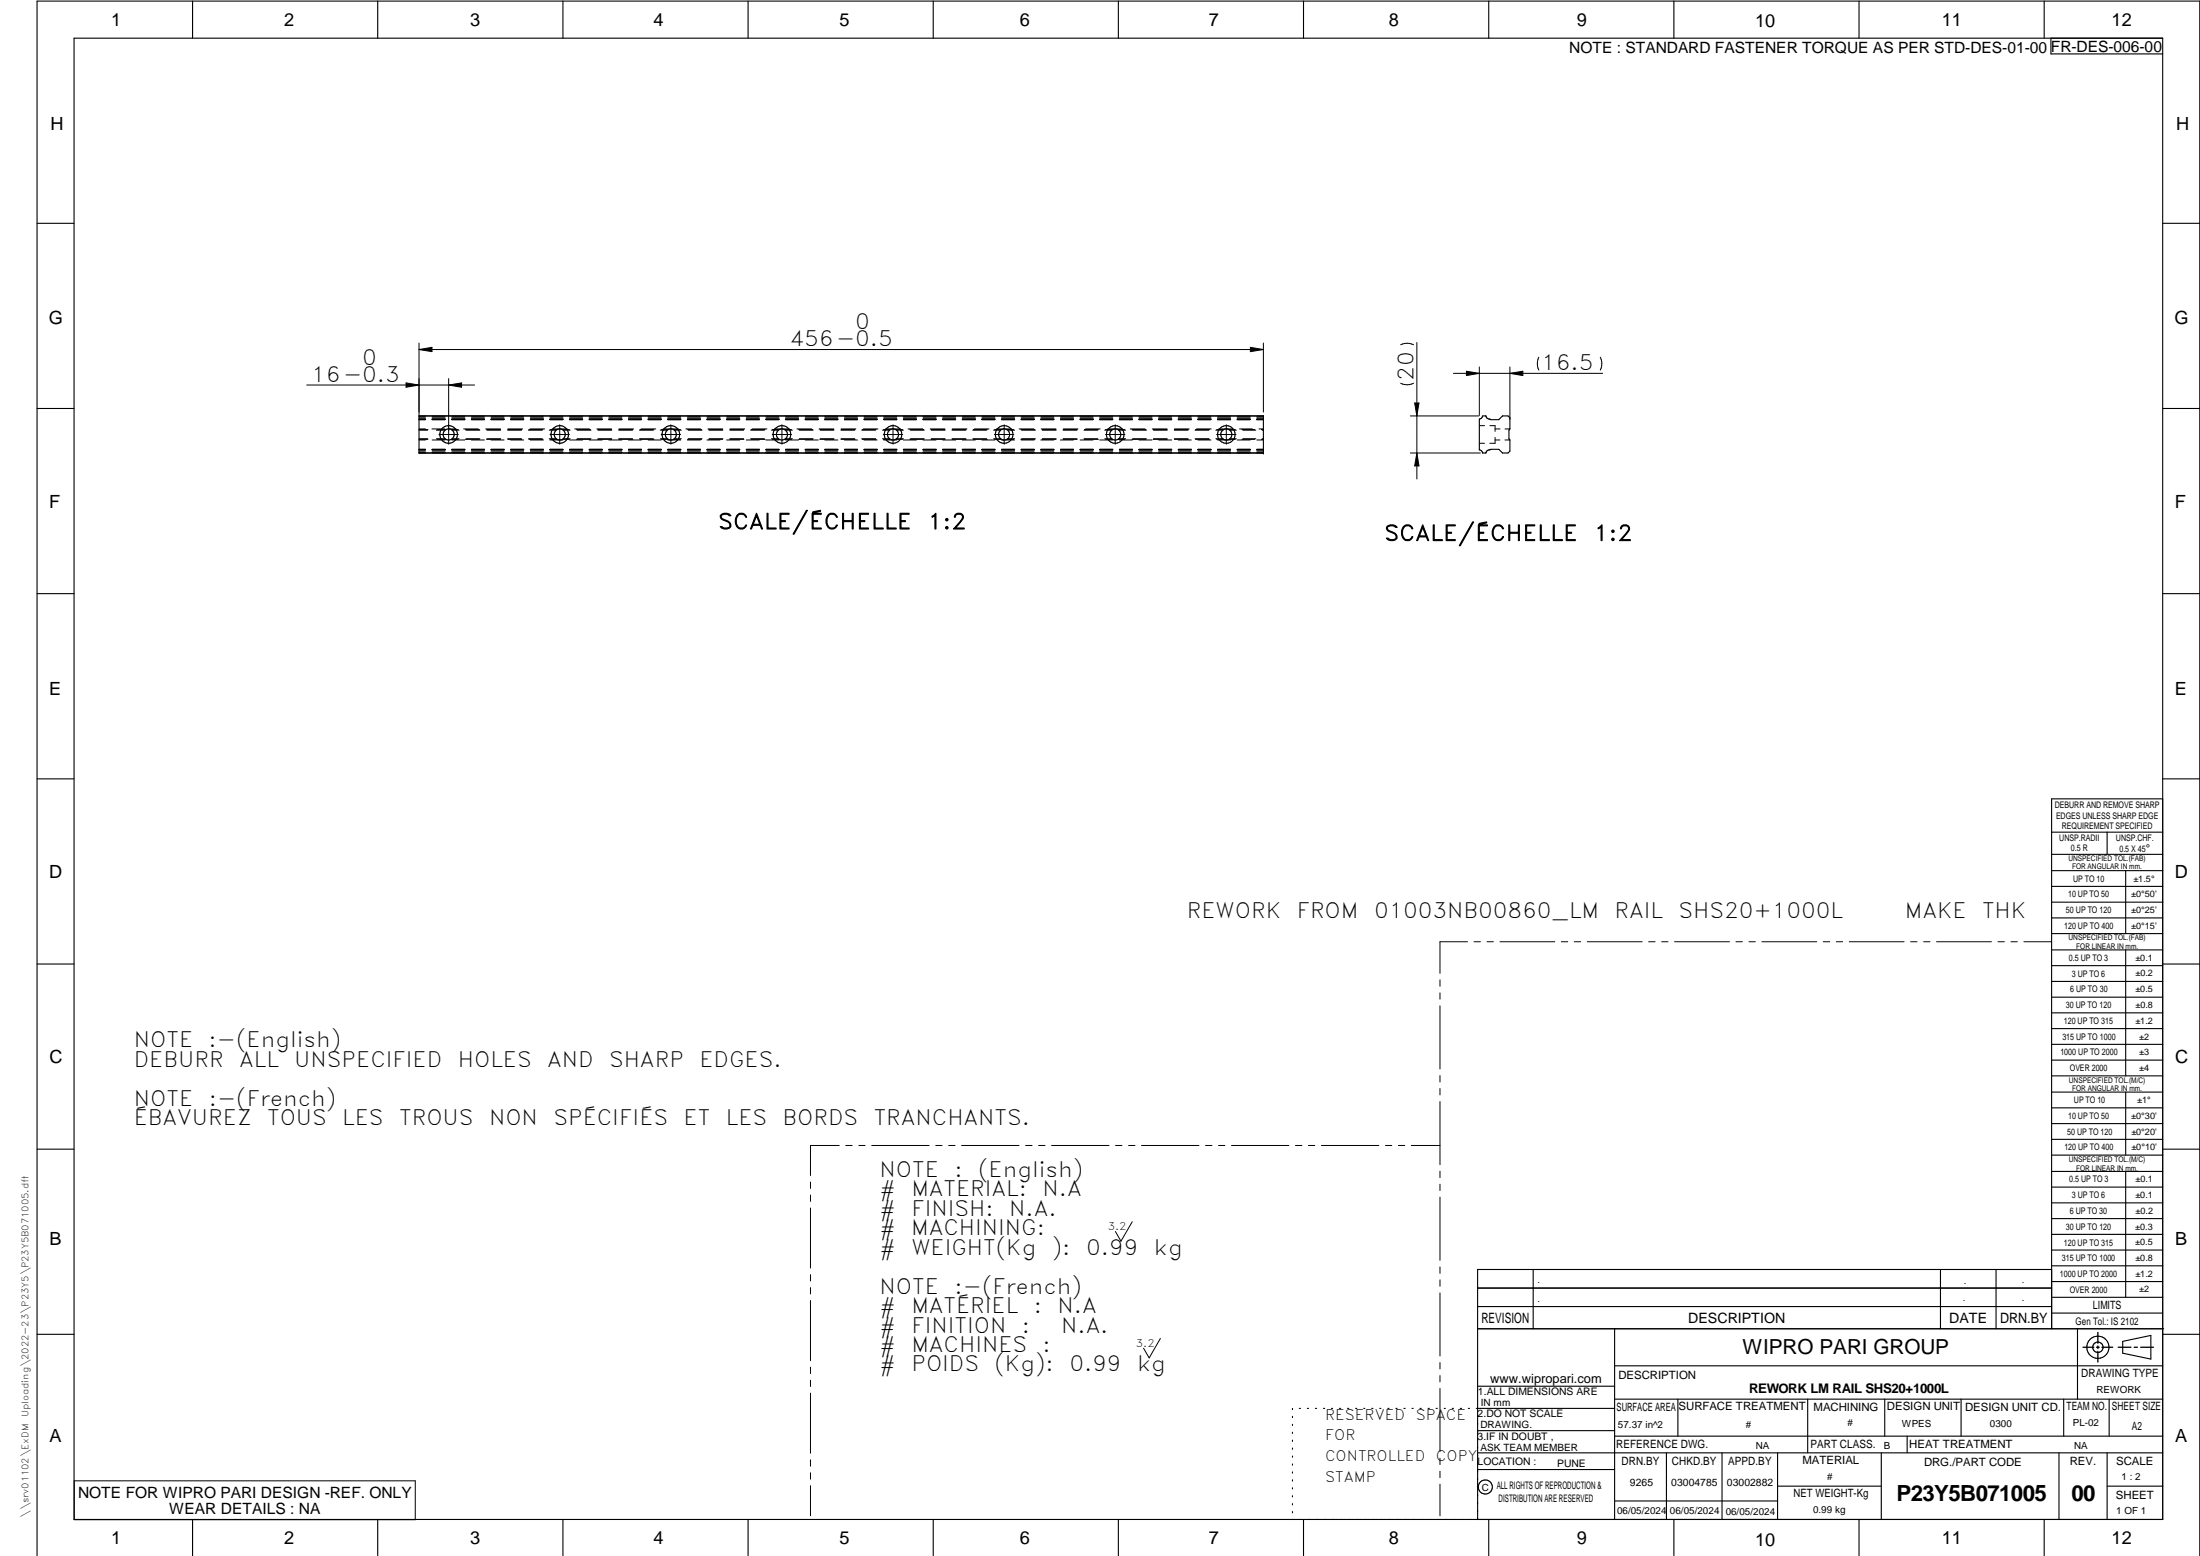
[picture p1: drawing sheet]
<svg xmlns="http://www.w3.org/2000/svg" width="594mm" height="420mm" viewBox="0 0 594 420" stroke-linecap="round" stroke-linejoin="round" font-family="sans-serif">
<g fill="none" stroke="#000" stroke-width=".3">
<path d="M20 10.3h564v400h-564zM52 .3v10M102 .3v10M152 .3v10M202 .3v10M252 .3v10M302 .3v10M352 .3v10M402 .3v10M452 .3v10M502 .3v10M552 .3v10"/>
<path d="M553.8 10.3v4.3h30.2M10 60.3h10M584 60.3h10M10 110.3h10M341.2 112.3h.1M341.2 112.3v10M341.2 112.3h-228v10h228M399.5 113.2l.6-.3 .3-.6h.8a1.57 1.57 0 0 0 1.4 1h2l1.2-1h1.4l.5 .5v3l-.2 .4 .2 5.6-.5 .5h-1.4l-1.2-1h-2a1.73 1.73 0 0 0-1.4 1h-.8l-.3-.5-.6-.4zM584 110.3h10M341.2 122.3h.1M10 160.3h10M584 160.3h10"/>
<path d="M10 210.3h10M584 215.7h-30v143.1M584 210.3h10M554 230.7h30M554 224.7h30M554 235.1h30M554 239.4h30M569 224.7v6M574 235.1v17M554 243.6h30M554 247.9h30M554 252.1h30"/>
<path d="M554 256.5h30M574 256.5v34M10 260.3h10M554 260.8h30M554 265h30M554 269.3h30M554 273.5h30M554 277.7h30M584 260.3h10M554 282h30M554 286.3h30M554 290.5h30"/>
<path d="M554 294.9h30M554 299.1h30M574 294.9v17M10 310.3h10M554 303.4h30M554 307.7h30M554 311.9h30M554 316.3h30M574 316.3v34M584 310.3h10M554 320.5h30M554 324.8h30"/>
<path d="M554 329.1h30M554 333.3h30M554 337.5h30M399 358.8h185.3M399 352.8h155M399 347.8h155M414 342.8v16M436 358.8v51.5M524 342.8v16M539 342.8v16M554 342.8h-155v67.5M554 341.8h30"/>
<path d="M554 346.1h30M554 350.3h30M554 354.6h30M561 358.8v19M10 360.3h10M399 374.3h37M436 368.8h148M436 377.8h148M453.1 377.8v10M488.1 377.8v14.5M508.9 377.8v10M529.6 377.8v10"/>
<path d="M557.3 377.8v10M569.5 377.8v10M573.2 362.2l7.6-1.6v6.4l-7.6-1.6zM584 360.3h10M349 380.3v.3M349 382.4v.4M349 384.6v.3M349 386.7v.4M349 388.9v.3M349 391v.4M349 393.2v.3M349 395.3v.3"/>
<path d="M349 397.4v.4M349 399.6v.3M350.9 380.3h.3M353 380.3h.3M355.2 380.3h.3M357.4 380.3h.3M359.6 380.3h.3M361.7 380.3h.3M363.9 380.3h.3M366.1 380.3h.3M368.3 380.3h.3M370.4 380.3h.3"/>
<path d="M372.6 380.3h.3M374.8 380.3h.3M376.9 380.3h.4M379.1 380.3h.3M381.3 380.3h.3M383.4 380.3h.4M385.6 380.3h.4M387.8 380.3h.3M390 380.3h.3M392.1 380.3h.4M394.3 380.3h.4M396.5 380.3h.3"/>
<path d="M399 396.8h37M399 392.3h185M399 386.3h37M436 387.8h148M436 380.3h-37.3M450 392.3v18M465 392.3v18M480 392.3v18M508 392.3v18M515 387.8v4.5M556 392.3v18M569 392.3v18"/>
<path d="M52 410.3v9.8M102 410.3v9.8M152 410.3v9.8M202 410.3v9.8M252 410.3v9.8M302 410.3v9.8M349 401.7v.4M349 403.9v.3M349 406v.4M349 408.2v.3M352 410.3v9.8M402 410.3v9.8"/>
<path d="M436 405.3h44M452 410.3v9.8M480 401.3h28M502 410.3v9.8M552 410.3v9.8M569 401.3h15M10 420.1v-419.8h584v419.8"/>
<circle cx="121.1" cy="117.3" r="2.38"/>
<circle cx="121.2" cy="117.3" r="1.5"/>
<circle cx="151.1" cy="117.3" r="2.38"/>
<circle cx="151.1" cy="117.3" r="1.5"/>
<circle cx="181.1" cy="117.3" r="2.38"/>
<circle cx="181.1" cy="117.3" r="1.49"/>
<circle cx="211.1" cy="117.3" r="2.38"/>
<circle cx="211.2" cy="117.3" r="1.5"/>
<circle cx="241.1" cy="117.3" r="2.38"/>
<circle cx="241.1" cy="117.3" r="1.5"/>
<circle cx="271.1" cy="117.3" r="2.38"/>
<circle cx="271.2" cy="117.3" r="1.49"/>
<circle cx="301.1" cy="117.3" r="2.38"/>
<circle cx="301.2" cy="117.3" r="1.5"/>
<circle cx="331.1" cy="117.3" r="2.38"/>
<circle cx="331.2" cy="117.3" r="1.5"/>
<circle cx="566.5" cy="363.8" r="1.4"/>
<circle cx="566.5" cy="363.8" r="3"/>
<circle cx="401.1" cy="401.5" r="1.91"/>
</g>
<g fill="none" stroke="#000" stroke-width=".27">
<path d="M113.2 94.4h228M113.2 92.6v19.6M113.2 94.4l3.4-.6v1.2zM337.6 93.8l3.6 .6-3.6 .6zM341.2 92.6v18.7M381.7 93.1l-1.7-.4-1.8 .4M382.6 92.5v36.8M399.5 99.1v13.1M407.7 99.1v14.2M415.5 96.5l-.4 1.7 .4 1.7M432.1 96.5l.5 1.7-.5 1.7M82.8 104h45.4"/>
<path d="M109.7 103.4l3.5 .6-3.5 .6zM113.2 112.8h1.7M113.2 113.2h1.7M113.2 113.3h1.7M113.2 115.8h1.7M113.2 116h2.4M113.2 116.2h2.3M113.2 118.5h2.3M113.2 118.6h2.4M113.2 113.1h1.7M113.2 118.8h1.7M113.2 112.4h1.7"/>
<path d="M116.6 115.8h3.5M116.7 112.8h3.5M116.7 113.2h3.5M116.7 113.3h3.5M116.7 118.8h3.5M116.7 112.4h3.5M117.8 116.2h2.4M117.8 118.5h2.4M118 116h2.4M118 118.6h2.5M118.5 117.3h5.3M120.2 113.1l-3.5 .1"/>
<path d="M121.2 104l3.4-.6v1.2zM121.2 102.2v17.8M121.2 115.8h2M121.8 118.6h1.9M121.8 116h1.9M122 112.8h3.5M122 113.2h3.5M122 113.3h3.5M122 118.8h3.5M122 112.4h3.5M122.1 118.5h1.9M122.1 116.2h1.9"/>
<path d="M125.2 115.8h4M125.5 113.1l-3.5 .1M125.7 118.6h3.7M125.7 116h3.8M125.9 118.5h3.7M125.9 116.2h3.7M127.3 112.8h3.5M127.3 113.2h3.5M127.3 113.3h3.5M127.3 118.8h3.5M127.3 112.4h3.5M130.8 113.1l-3.5 .1"/>
<path d="M131.2 115.8h3.9M131.4 118.6h3.8M131.4 116h3.8M131.5 118.5h3.7M131.5 116.2h3.7M132.6 112.8h3.5M132.6 113.2h3.5M132.6 113.3h3.5M132.6 118.8h3.5M132.6 112.4h3.5M136.1 113.1l-3.5 .1M137.1 118.5h3.7"/>
<path d="M137.1 116.2h3.7M137.1 118.6h3.8M137.1 116h3.8M137.2 115.8h3.9M137.9 112.8h3.5M137.9 113.2h3.5M137.9 113.3h3.5M137.9 118.8h3.5M137.9 112.4h3.5M141.4 113.1l-3.5 .1M142.7 118.5h3.7M142.7 116.2h3.7"/>
<path d="M142.8 118.6h3.8M142.8 116h3.8M143.1 115.8h4M143.2 112.8h3.5M143.2 113.2h3.5M143.2 113.3h3.5M143.2 118.8h3.5M143.2 112.4h3.5M146.7 113.1l-3.5 .1M148.3 118.5h1.9M148.3 116.2h1.9M148.5 112.8h3.5"/>
<path d="M148.5 113.2h3.5M148.5 113.3h3.5M148.5 118.8h3.5M148.5 112.4h3.5M148.5 117.3h5.3M148.5 118.6h1.9M148.5 116h1.9M149.1 115.8h2M151.1 114.7v5.3M151.2 115.8h2M151.9 118.6h1.8M151.9 116h1.8"/>
<path d="M152 113.1l-3.5 .1M152.1 118.5h1.9M152.1 116.2h1.9M153.8 112.8h3.5M153.8 113.2h3.5M153.8 113.3h3.5M153.8 118.8h3.5M153.8 112.4h3.5M155.2 115.8h4M155.7 118.6h3.8M155.7 116h3.8M155.9 118.5h3.7"/>
<path d="M155.9 116.2h3.7M157.3 113.1l-3.5 .1M159.1 112.8h3.5M159.1 113.2h3.5M159.1 113.3h3.5M159.1 118.8h3.5M159.1 112.4h3.5M161.2 115.8h3.9M161.4 118.6h3.8M161.4 116h3.8M161.5 118.5h3.7M161.5 116.2h3.7"/>
<path d="M162.6 113.1l-3.5 .1M164.4 112.8h3.5M164.4 113.2h3.5M164.4 113.3h3.5M164.4 118.8h3.5M164.4 112.4h3.5M167.1 118.5h3.7M167.1 116.2h3.7M167.1 118.6h3.8M167.1 116h3.8M167.1 115.8h4M168 113.1l-3.6 .1"/>
<path d="M169.7 112.8h3.5M169.7 113.2h3.5M169.7 113.3h3.5M169.7 118.8h3.5M169.7 112.4h3.5M172.7 118.5h3.7M172.7 116.2h3.7M172.8 118.6h3.8M172.8 116h3.8M173.1 115.8h4M173.2 113.1l-3.5 .1M175 112.8h3.5"/>
<path d="M175 113.2h3.5M175 113.3h3.5M175 118.8h3.5M175 112.4h3.5M178.3 116.2h1.9M178.3 118.5h1.9M178.5 117.3h5.3M178.5 118.6h1.9M178.5 116h1.9M178.6 113.1l-3.6 .1M179.1 115.8h2M180.3 112.8h3.5"/>
<path d="M180.3 113.2h3.5M180.3 113.3h3.5M180.3 118.8h3.5M180.3 112.4h3.5M181.2 114.7v5.3M181.2 115.8h2M181.9 116h1.8M181.9 118.6h1.8M182.1 116.2h1.9M182.1 118.5h1.9M183.8 113.1l-3.5 .1M185.2 115.8h4"/>
<path d="M185.6 112.8h3.5M185.6 113.2h3.5M185.6 113.3h3.5M185.6 112.4h3.5M185.6 118.8h3.5M185.7 116h3.8M185.7 118.6h3.8M185.9 116.2h3.7M185.9 118.5h3.7M189.2 113.1l-3.6 .1M190.9 112.8h3.5M190.9 113.2h3.5"/>
<path d="M190.9 113.3h3.5M190.9 112.4h3.5M190.9 118.8h3.5M191.2 115.8h3.9M191.4 116h3.8M191.4 118.6h3.8M191.5 116.2h3.7M191.5 118.5h3.7M194.5 113.1l-3.6 .1M196.2 112.8h3.5M196.2 113.2h3.5M196.2 113.3h3.5"/>
<path d="M196.2 112.4h3.5M196.2 118.8h3.5M197.1 116.2h3.7M197.1 118.5h3.7M197.1 116h3.8M197.1 118.6h3.8M197.1 115.8h4M199.8 113.1l-3.6 .1M201.5 112.8h3.5M201.5 113.2h3.5M201.5 113.3h3.5M201.5 112.4h3.5"/>
<path d="M201.5 118.8h3.5M202.7 116.2h3.7M202.7 118.5h3.7M202.8 116h3.8M202.8 118.6h3.8M203.1 115.8h4M205.1 113.1l-3.6 .1M206.8 112.8h3.5M206.8 113.2h3.5M206.8 113.3h3.5M206.8 112.4h3.5M206.8 118.8h3.5"/>
<path d="M208.3 116.2h1.9M208.3 118.5h1.9M208.5 117.3h5.3M208.5 116h1.9M208.5 118.6h2M209.1 115.8h2M210.4 113.1l-3.6 .1M211.2 114.7v5.3M211.2 115.8h2M211.9 116h1.8M211.9 118.6h1.8M212.1 112.8h3.5"/>
<path d="M212.1 113.2h3.5M212.1 113.3h3.5M212.1 112.4h3.5M212.1 118.8h3.5M212.1 116.2h1.9M212.1 118.5h1.9M215.2 115.8h4M215.7 113.1l-3.6 .1M215.7 116h3.8M215.7 118.6h3.7M215.9 116.2h3.7M215.9 118.5h3.7"/>
<path d="M217.4 112.8h3.6M217.4 113.2h3.6M217.4 113.3h3.6M217.4 112.4h3.6M217.4 118.8h3.6M221 113.1l-3.6 .1M221.2 115.8h3.9M221.4 118.6h3.8M221.4 116h3.8M221.5 116.2h3.7M221.5 118.5h3.7M222.7 112.8h3.5"/>
<path d="M222.7 113.2h3.5M222.7 113.3h3.5M222.7 112.4h3.5M222.7 118.8h3.5M226.3 113.1l-3.6 .1M227.1 116.2h3.7M227.1 118.5h3.7M227.1 116h3.8M227.1 118.6h3.8M227.2 115.8h3.9M228 112.8h3.6M228 113.2h3.6"/>
<path d="M228 113.3h3.6M228 112.4h3.6M228 118.8h3.6M231.6 113.1l-3.6 .1M232.7 116.2h3.7M232.7 118.5h3.7M232.8 116h3.8M232.8 118.6h3.8M233.1 115.8h4M233.3 112.8h3.5M233.3 113.2h3.5M233.3 113.3h3.5"/>
<path d="M233.3 112.4h3.5M233.3 118.8h3.5M236.9 113.1l-3.6 .1M238.3 116.2h1.9M238.3 118.5h1.9M238.5 117.3h5.3M238.5 116h1.9M238.5 118.6h1.9M238.6 113.2h3.6M238.6 113.3h3.6M238.6 112.4h3.6M238.6 118.8h3.6"/>
<path d="M238.6 112.8h3.6M239.1 115.8h2M241.1 114.7v5.3M241.2 115.8h2M241.8 118.6h1.9M241.9 116h1.8M242.1 116.2h1.9M242.1 118.5h1.9M242.2 113.1l-3.6 .1M243.9 113.2h3.6M243.9 113.3h3.6M243.9 112.4h3.6"/>
<path d="M243.9 118.8h3.6M243.9 112.8h3.6M245.2 115.8h4M245.7 116h3.8M245.7 118.6h3.8M245.9 116.2h3.7M245.9 118.5h3.7M247.5 113.1l-3.6 .1M249.3 113.2h3.5M249.3 113.3h3.5M249.3 112.4h3.5M249.3 118.8h3.5"/>
<path d="M249.3 112.8h3.5M251.2 115.8h3.9M251.4 116h3.8M251.4 118.6h3.8M251.5 116.2h3.7M251.5 118.5h3.7M252.8 113.1l-3.5 .1M254.5 113.2h3.6M254.5 113.3h3.6M254.5 112.4h3.6M254.5 118.8h3.6M254.5 112.8h3.6"/>
<path d="M257.1 116.2h3.7M257.1 118.5h3.7M257.1 116h3.8M257.1 118.6h3.8M257.1 115.8h4M258.1 113.1l-3.6 .1M259.9 113.2h3.5M259.9 113.3h3.5M259.9 112.4h3.5M259.9 118.8h3.5M259.9 112.8h3.5M262.7 116.2h3.7"/>
<path d="M262.7 118.5h3.7M262.8 116h3.8M262.8 118.6h3.8M263.1 115.8h4M263.4 113.1l-3.5 .1M265.1 113.2h3.6M265.1 113.3h3.6M265.1 112.4h3.6M265.1 118.8h3.6M265.1 112.8h3.6M268.3 116.2h1.9M268.3 118.5h1.9"/>
<path d="M268.5 117.3h5.3M268.5 116h1.9M268.5 118.6h1.9M268.7 113.1l-3.6 .1M269.1 115.8h2M270.5 113.2h3.5M270.5 113.3h3.5M270.5 112.4h3.5M270.5 118.8h3.5M270.5 112.8h3.5M271.2 114.7v5.3M271.2 115.8h2"/>
<path d="M271.9 116h1.8M271.9 118.6h1.8M272.1 116.2h1.9M272.1 118.5h1.9M274 113.1l-3.5 .1M275.2 115.8h4M275.7 116h3.8M275.7 118.6h3.8M275.8 113.2h3.5M275.8 113.3h3.5M275.8 112.4h3.5M275.8 118.8h3.5"/>
<path d="M275.8 112.8h3.5M275.9 116.2h3.7M275.9 118.5h3.7M279.3 113.1l-3.5 .1M281.1 113.2h3.5M281.1 113.3h3.5M281.1 112.4h3.5M281.1 118.8h3.5M281.1 112.8h3.5M281.2 115.8h3.9M281.4 116h3.8M281.4 118.6h3.8"/>
<path d="M281.5 116.2h3.7M281.5 118.5h3.7M284.6 113.1l-3.5 .1M286.4 113.2h3.5M286.4 113.3h3.5M286.4 112.4h3.5M286.4 118.8h3.5M286.4 112.8h3.5M287.1 116.2h3.7M287.1 118.5h3.7M287.1 116h3.8M287.1 118.6h3.8"/>
<path d="M287.1 115.8h4M289.9 113.1l-3.5 .1M291.7 113.2h3.5M291.7 113.3h3.5M291.7 112.4h3.5M291.7 118.8h3.5M291.7 112.8h3.5M292.7 116.2h3.7M292.7 118.5h3.7M292.8 116h3.8M292.8 118.6h3.8M293.1 115.8h4"/>
<path d="M295.2 113.1l-3.5 .1M297 113.2h3.5M297 113.3h3.5M297 112.4h3.5M297 118.8h3.5M297 112.8h3.5M298.3 116.2h1.9M298.3 118.5h1.9M298.5 117.3h5.3M298.5 116h1.9M298.5 118.6h2M299.1 115.8h2"/>
<path d="M300.5 113.1l-3.5 .1M301.2 114.7v5.3M301.2 115.8h2M301.9 116h1.8M301.9 118.6h1.8M302.1 116.2h1.9M302.1 118.5h1.9M302.3 113.2h3.5M302.3 113.3h3.5M302.3 112.4h3.5M302.3 118.8h3.5M302.3 112.8h3.5"/>
<path d="M305.2 115.8h4M305.7 116h3.7M305.7 118.6h3.8M305.8 113.1l-3.5 .1M305.9 116.2h3.7M305.9 118.5h3.7M307.6 113.2h3.5M307.6 113.3h3.5M307.6 112.4h3.5M307.6 118.8h3.5M307.6 112.8h3.5M311.1 113.1l-3.5 .1"/>
<path d="M311.2 115.8h3.9M311.4 116h3.8M311.4 118.6h3.8M311.5 116.2h3.7M311.5 118.5h3.7M312.9 113.2h3.5M312.9 113.3h3.5M312.9 112.4h3.5M312.9 118.8h3.5M312.9 112.8h3.5M316.4 113.1l-3.5 .1M317.1 116.2h3.7"/>
<path d="M317.1 118.5h3.7M317.1 116h3.8M317.1 118.6h3.8M317.2 115.8h3.9M318.2 113.2h3.5M318.2 113.3h3.5M318.2 112.4h3.5M318.2 118.8h3.5M318.2 112.8h3.5M321.7 113.1l-3.5 .1M322.7 116.2h3.7M322.7 118.5h3.7"/>
<path d="M322.8 116h3.8M322.8 118.6h3.8M323.1 115.8h4M323.5 113.2h3.5M323.5 113.3h3.5M323.5 112.4h3.5M323.5 118.8h3.5M323.5 112.8h3.5M327 113.1l-3.5 .1M328.3 116.2h1.9M328.3 118.5h1.9M328.5 117.3h5.3"/>
<path d="M328.5 116h1.9M328.5 118.6h1.9M328.8 113.2h3.5M328.8 113.3h3.5M328.8 112.4h3.5M328.8 118.8h3.5M328.8 112.8h3.5M329.1 115.8h2M331.1 114.7v5.3M331.2 115.8h1.7M331.8 118.6h1.8M331.9 116h1.7"/>
<path d="M332.1 116.2h1.8M332.1 118.5h1.8M332.3 113.1l-3.5 .1M334.1 113.2h3.5M334.1 113.3h3.5M334.1 112.4h3.5M334.1 118.8h3.5M334.1 112.8h3.5M334.7 115.8h3.5M335.4 116h3.4M335.4 118.6h3.4M335.6 116.2h3.5"/>
<path d="M335.6 118.5h3.5M337.6 113.1l-3.5 .1M339.4 113.2h1.8M339.4 113.3h1.8M339.4 112.4h1.8M339.4 118.8h1.8M339.4 112.8h1.8M340 115.8h1.2M340.6 116h.6M340.6 118.6h.6M340.9 116.2h.3M340.9 118.5h.3"/>
<path d="M380.8 112.3h18.6M381.7 103.5l-1.7 .4-1.8-.4M382 108.8h1.2l-.6 3.5zM392.5 100.8h40.3M396 100.2l3.5 .6-3.5 .6zM399.5 119.7h1.4M399.5 114.9h1.4M402.3 114.9h1.4v1.6M403.7 118.8h1.3M403.7 118.1v1.6h-1.4M403.7 115.8h1.4M406.4 118.8h1.3"/>
<path d="M406.4 115.8h1.3M407.7 100.8l3.5-.6v1.2zM113.2 121.4h1.7M113.2 121.3h1.7M113.2 121.5h1.7M113.2 121.8h1.7M113.2 122.3h1.7M113.2 122.2h1.7M116.7 121.4h3.5M116.7 121.3h3.5M116.7 121.5h3.5M116.7 121.8h3.5"/>
<path d="M116.7 122.3h3.5M116.7 122.2h3.5M122 121.4h3.5M122 121.3h3.5M122 121.5h3.5M122 121.8h3.5M122 122.3h3.5M122 122.2h3.5M127.3 121.4h3.5M127.3 121.3h3.5M127.3 121.5h3.5M127.3 121.8h3.5"/>
<path d="M127.3 122.3h3.5M127.3 122.2h3.5M132.6 121.3h3.5M132.6 121.4h3.5M132.6 121.5h3.5M132.6 121.8h3.5M132.6 122.3h3.5M132.6 122.2h3.5M137.9 121.3h3.5M137.9 121.4h3.5M137.9 121.5h3.5M137.9 121.8h3.5"/>
<path d="M137.9 122.3h3.5M137.9 122.2h3.5M143.2 121.3h3.5M143.2 121.4h3.5M143.2 121.5h3.5M143.2 121.8h3.5M143.2 122.3h3.5M143.2 122.2h3.5M148.5 121.3h3.5M148.5 121.4h3.5M148.5 121.5h3.5M148.5 121.8h3.5"/>
<path d="M148.5 122.3h3.5M148.5 122.2h3.5M153.8 121.3h3.5M153.8 121.4h3.5M153.8 121.5h3.5M153.8 121.8h3.5M153.8 122.3h3.5M153.8 122.2h3.5M159.1 121.3h3.5M159.1 121.4h3.5M159.1 121.5h3.5M159.1 121.8h3.5"/>
<path d="M159.1 122.3h3.5M159.1 122.2h3.5M164.4 121.3h3.6M164.4 121.4h3.5M164.4 121.5h3.5M164.4 121.8h3.5M164.4 122.3h3.5M164.4 122.2h3.5M164.4 121.5h3.6M169.7 121.3h3.5M169.7 121.4h3.5M169.7 121.5h3.5"/>
<path d="M169.7 121.8h3.5M169.7 122.3h3.5M169.7 122.2h3.5M175 121.3h3.6M175 121.4h3.5M175 121.5h3.5M175 121.8h3.5M175 122.3h3.5M175 122.2h3.5M175 121.5h3.6M180.3 121.3h3.5M180.3 121.4h3.5"/>
<path d="M180.3 121.5h3.5M180.3 121.8h3.5M180.3 122.3h3.5M180.3 122.2h3.5M185.6 121.3h3.6M185.6 121.4h3.5M185.6 121.5h3.5M185.6 121.8h3.5M185.6 122.3h3.5M185.6 122.2h3.5M185.6 121.5h3.6M190.9 121.3h3.6"/>
<path d="M190.9 121.4h3.5M190.9 121.5h3.5M190.9 121.8h3.5M190.9 122.3h3.5M190.9 122.2h3.5M190.9 121.5h3.6M196.2 121.3h3.6M196.2 121.4h3.5M196.2 121.5h3.5M196.2 121.8h3.5M196.2 122.3h3.5M196.2 122.2h3.5"/>
<path d="M196.3 121.5h3.5M201.5 121.3h3.6M201.5 121.4h3.5M201.5 121.5h3.5M201.5 121.8h3.5M201.5 122.3h3.5M201.5 122.2h3.5M201.5 121.5h3.6M206.8 121.3h3.6M206.8 121.4h3.5M206.8 121.5h3.5M206.8 121.8h3.5"/>
<path d="M206.8 122.3h3.5M206.8 122.2h3.5M206.9 121.5h3.5M212.1 121.3h3.6M212.1 121.4h3.5M212.1 121.5h3.5M212.1 121.8h3.5M212.1 122.3h3.5M212.1 122.2h3.5M212.1 121.5h3.6M217.4 121.3h3.6M217.4 121.4h3.6"/>
<path d="M217.4 121.5h3.6M217.4 121.8h3.6M217.4 122.3h3.6M217.4 122.2h3.6M217.5 121.5h3.5M222.7 121.3h3.6M222.7 121.4h3.5M222.7 121.5h3.5M222.7 121.8h3.5M222.7 122.3h3.5M222.7 122.2h3.5M222.8 121.5h3.5"/>
<path d="M228 121.3h3.6M228 121.4h3.6M228 121.5h3.6M228 121.8h3.6M228 122.3h3.6M228 122.2h3.6M228.1 121.5h3.5M233.3 121.3h3.6M233.3 121.4h3.5M233.3 121.5h3.5M233.3 121.8h3.5M233.3 122.3h3.5"/>
<path d="M233.3 122.2h3.5M233.4 121.5h3.5M238.6 121.3h3.6M238.6 121.4h3.6M238.6 121.8h3.6M238.6 122.3h3.6M238.6 122.2h3.6M238.6 121.5h3.6M238.7 121.5h3.5M243.9 121.3h3.6M243.9 121.4h3.6M243.9 121.8h3.6"/>
<path d="M243.9 122.3h3.6M243.9 122.2h3.6M243.9 121.5h3.6M244 121.5h3.5M249.3 121.3h3.5M249.3 121.4h3.5M249.3 121.8h3.5M249.3 122.3h3.5M249.3 122.2h3.5M249.3 121.5h3.5M254.5 121.3h3.6M254.5 121.4h3.6"/>
<path d="M254.5 121.8h3.6M254.5 122.3h3.6M254.5 122.2h3.6M254.5 121.5h3.6M254.6 121.5h3.5M259.9 121.3h3.5M259.9 121.4h3.5M259.9 121.8h3.5M259.9 122.3h3.5M259.9 122.2h3.5M259.9 121.5h3.5M265.1 121.3h3.6"/>
<path d="M265.1 121.4h3.6M265.1 121.8h3.6M265.1 122.3h3.6M265.1 122.2h3.6M265.1 121.5h3.6M265.2 121.5h3.5M270.5 121.3h3.5M270.5 121.4h3.5M270.5 121.8h3.5M270.5 122.3h3.5M270.5 122.2h3.5M270.5 121.5h3.5"/>
<path d="M275.8 121.3h3.5M275.8 121.4h3.5M275.8 121.8h3.5M275.8 122.3h3.5M275.8 122.2h3.5M275.8 121.5h3.5M281.1 121.3h3.5M281.1 121.4h3.5M281.1 121.8h3.5M281.1 122.3h3.5M281.1 122.2h3.5M281.1 121.5h3.5"/>
<path d="M286.4 121.3h3.5M286.4 121.4h3.5M286.4 121.8h3.5M286.4 122.3h3.5M286.4 122.2h3.5M286.4 121.5h3.5M291.7 121.3h3.5M291.7 121.4h3.5M291.7 121.8h3.5M291.7 122.3h3.5M291.7 122.2h3.5M291.7 121.5h3.5"/>
<path d="M297 121.3h3.5M297 121.4h3.5M297 121.8h3.5M297 122.3h3.5M297 122.2h3.5M297 121.5h3.5M302.3 121.3h3.5M302.3 121.4h3.5M302.3 121.8h3.5M302.3 122.3h3.5M302.3 122.2h3.5M302.3 121.5h3.5"/>
<path d="M307.6 121.3h3.5M307.6 121.4h3.5M307.6 121.8h3.5M307.6 122.3h3.5M307.6 122.2h3.5M307.6 121.5h3.5M312.9 121.3h3.5M312.9 121.4h3.5M312.9 121.8h3.5M312.9 122.3h3.5M312.9 122.2h3.5M312.9 121.5h3.5"/>
<path d="M318.2 121.3h3.5M318.2 121.4h3.5M318.2 121.8h3.5M318.2 122.3h3.5M318.2 122.2h3.5M318.2 121.5h3.5M323.5 121.3h3.5M323.5 121.4h3.5M323.5 121.8h3.5M323.5 122.3h3.5M323.5 122.2h3.5M323.5 121.5h3.5"/>
<path d="M328.8 121.3h3.5M328.8 121.4h3.5M328.8 121.8h3.5M328.8 122.3h3.5M328.8 122.2h3.5M328.8 121.5h3.5M334.1 121.3h3.5M334.1 121.4h3.5M334.1 121.8h3.5M334.1 122.3h3.5M334.1 122.2h3.5M334.1 121.5h3.5"/>
<path d="M339.4 121.3h1.8M339.4 121.4h1.8M339.4 121.8h1.8M339.4 122.3h1.8M339.4 122.2h1.8M339.4 121.5h1.8M380.8 122.3h18.9M382.6 122.3l.6 3.5h-1.2zM396.3 254.3h-7.5v8.5M398 254.3h1.8M401.5 254.3h1.8M405 254.3h14.9"/>
<path d="M421.6 254.3h1.7M425.1 254.3h1.7M428.6 254.3h14.8M445.2 254.3h1.7M448.7 254.3h1.7M452.2 254.3h14.8M468.8 254.3h1.7M472.3 254.3h1.7M475.8 254.3h14.8M492.4 254.3h1.7M495.9 254.3h1.7M499.4 254.3h14.8"/>
<path d="M515.9 254.3h1.8M519.4 254.3h1.8M522.9 254.3h14.9M539.5 254.3h1.7M543 254.3h1.7M546.5 254.3h7.4M388.8 264.6v1.7M388.8 268.1v1.7M388.8 271.6v17M388.8 290.4v1.8M388.8 293.9v1.8M388.8 297.4v17.1"/>
<path d="M218.9 319.2v1.7M226.6 309.3h-7.7v8.1M228.4 309.3h1.7M231.9 309.3h1.7M235.4 309.3h15.5M252.7 309.3h1.7M256.2 309.3h1.7M259.7 309.3h15.5M277 309.3h1.7M280.5 309.3h1.7M284 309.3h15.5M301.2 309.3h1.8"/>
<path d="M304.8 309.3h1.7M308.2 309.3h15.6M325.5 309.3h1.8M329 309.3h1.8M332.5 309.3h15.6M349.8 309.3h1.8M353.3 309.3h1.7M356.8 309.3h15.5M374.1 309.3h1.7M377.6 309.3h1.7M381.1 309.3h7.7M388.8 316.3v1.7"/>
<path d="M388.8 319.8v1.7M218.9 322.7v1.7M218.9 326.2v16.2M305.7 329.9l-3 5.3-1.5-2.7M388.8 323.3v17M218.9 344.2v1.7M218.9 347.7v1.7M218.9 351.2v16.2M388.8 342.1v1.7M388.8 345.6v1.7M388.8 349.1v17.1M218.9 369.2v1.7"/>
<path d="M218.9 372.7v1.7M218.9 376.2v16.2M313.3 361.4l-3 5.3-1.5-2.7M388.8 367.9v1.8M388.8 371.4v1.7M388.8 374.9v17.1M20 399.9h92.1v10.5h-92.1zM218.9 394.2v1.7M218.9 397.7v1.7M388.8 393.8v1.7M388.8 397.3v1.7M218.9 401.2v8.1"/>
<path d="M388.8 400.8v8.5"/>
</g>
<path d="M566.5 359.8v2.9M562.5 363.8h2.9M566.1 363.8h.8M566.5 363.5v.7M566.5 364.9v2.9M567.6 363.8h2.9M572 363.8h3.4M576.3 363.8h.9M578.1 363.8h3.4" fill="none" stroke="#000" stroke-width=".36"/>
<path d="M113.2 94.4l3.4-.6v1.2zM337.6 93.8l3.6 .6-3.6 .6zM109.7 103.4l3.5 .6-3.5 .6zM121.2 104l3.4-.6v1.2zM382 108.8h1.2l-.6 3.5zM396 100.2l3.5 .6-3.5 .6zM407.7 100.8l3.5-.6v1.2zM382.6 122.3l.6 3.5h-1.2z" fill="#000"/>
<g font-size="6">
<text x="512.1" y="405.2">P23Y5B071005</text>
<text x="559.4" y="405.2">00</text>
</g>
<g font-size="5.7">
<text x="230.9" y="88.9">0</text>
<text x="213.2" y="93.5">456-0.5</text>
<text x="97.8" y="98.6">0</text>
<text x="416.2" y="99.9">16.5</text>
<text x="84" y="103.1">16-0.3</text>
<text x="381.7" y="102.8" transform="rotate(-90 381.7 102.8)">20</text>
<text x="193.9" y="142.9">SCALE/ÉCHELLE</text>
<text x="250.5" y="142.9">1:2</text>
<text x="373.8" y="146">SCALE/ÉCHELLE</text>
<text x="430.4" y="146">1:2</text>
<text x="320.5" y="247.9">REWORK</text>
<text x="350.1" y="247.9">FROM</text>
<text x="371" y="247.9">01003NB00860_LM</text>
<text x="436" y="247.9">RAIL</text>
<text x="453.2" y="247.9">SHS20+1000L</text>
<text x="514.4" y="247.9">MAKE</text>
<text x="535.3" y="247.9">THK</text>
<text x="36.1" y="282.8">NOTE</text>
<text x="56.3" y="282.8">:-(English)</text>
<text x="36.1" y="288.1">DEBURR</text>
<text x="64.6" y="288.1">ALL</text>
<text x="79.5" y="288.1">UNSPECIFIED</text>
<text x="123.6" y="288.1">HOLES</text>
<text x="147.8" y="288.1">AND</text>
<text x="164.5" y="288.1">SHARP</text>
<text x="188.9" y="288.1">EDGES.</text>
<text x="36.1" y="298.6">NOTE</text>
<text x="56.4" y="298.6">:-(French)</text>
<text x="36.1" y="303.8">ÉBAVUREZ</text>
<text x="72.1" y="303.8">TOUS</text>
<text x="92.4" y="303.8">LES</text>
<text x="107.8" y="303.8">TROUS</text>
<text x="132.1" y="303.8">NON</text>
<text x="149.4" y="303.8">SPÉCIFIÉS</text>
<text x="184.6" y="303.8">ET</text>
<text x="196" y="303.8">LES</text>
<text x="211.3" y="303.8">BORDS</text>
<text x="235.9" y="303.8">TRANCHANTS.</text>
<text x="237.5" y="317.8">NOTE</text>
<text x="257.7" y="317.8">:</text>
<text x="264.2" y="317.8">(English)</text>
<text x="237.5" y="323.1">#</text>
<text x="246.1" y="323.1">MATERIAL:</text>
<text x="281.5" y="323.1">N.A</text>
<text x="237.5" y="328.3">#</text>
<text x="246.1" y="328.3">FINISH:</text>
<text x="272.5" y="328.3">N.A.</text>
<text x="237.5" y="333.6">#</text>
<text x="246.1" y="333.6">MACHINING:</text>
<text x="237.5" y="338.8">#</text>
<text x="246.1" y="338.8">WEIGHT(Kg</text>
<text x="284" y="338.8">):</text>
<text x="293.3" y="338.8">0.99</text>
<text x="311.6" y="338.8">kg</text>
<text x="237.5" y="349.3">NOTE</text>
<text x="257.7" y="349.3">:-(French)</text>
<text x="237.5" y="354.6">#</text>
<text x="237.5" y="359.8">#</text>
<text x="246.1" y="354.6">MATÉRIEL</text>
<text x="246.1" y="359.8">FINITION</text>
<text x="275.9" y="359.8">:</text>
<text x="279.2" y="354.6">:</text>
<text x="285.6" y="354.6">N.A</text>
<text x="286.5" y="359.8">N.A.</text>
<text x="237.5" y="365.1">#</text>
<text x="246.1" y="365.1">MACHINES</text>
<text x="281.6" y="365.1">:</text>
<text x="237.5" y="370.3">#</text>
<text x="246.1" y="370.3">POIDS</text>
<text x="268.6" y="370.3">(Kg):</text>
<text x="288.8" y="370.3">0.99</text>
<text x="307.1" y="370.3">kg</text>
</g>
<text font-size="5.6" x="470.5" y="365.5">WIPRO PARI GROUP</text>
<g font-size="4.9">
<text x="30" y="7">1</text>
<text x="76.7" y="7">2</text>
<text x="127" y="7">3</text>
<text x="176.5" y="7">4</text>
<text x="226.7" y="7">5</text>
<text x="275.4" y="7">6</text>
<text x="326.4" y="7">7</text>
<text x="375" y="7">8</text>
<text x="425.8" y="7">9</text>
<text x="473.9" y="7.4">10</text>
<text x="524.3" y="7">11</text>
<text x="570.2" y="7">12</text>
<text x="13.6" y="35.2">H</text>
<text x="587.6" y="35.2">H</text>
<text x="13.2" y="87.5">G</text>
<text x="587.2" y="87.5">G</text>
<text x="13.3" y="137.1">F</text>
<text x="587.3" y="137.1">F</text>
<text x="13.3" y="187.6">E</text>
<text x="587.3" y="187.6">E</text>
<text x="13.3" y="237">D</text>
<text x="587.3" y="237">D</text>
<text x="13.4" y="287.1">C</text>
<text x="587.4" y="287.1">C</text>
<text x="13.4" y="336.3">B</text>
<text x="587.4" y="336.3">B</text>
<text x="13.4" y="389.3">A</text>
<text x="587.4" y="389.3">A</text>
<text x="30" y="417">1</text>
<text x="76.7" y="417">2</text>
<text x="127" y="417">3</text>
<text x="176.5" y="417">4</text>
<text x="226.7" y="417">5</text>
<text x="275.4" y="417">6</text>
<text x="326.4" y="417">7</text>
<text x="375" y="417">8</text>
<text x="425.8" y="417">9</text>
<text x="473.9" y="417.4">10</text>
<text x="524.3" y="417">11</text>
<text x="570.2" y="417">12</text>
</g>
<g font-size="4.2">
<text x="423.7" y="14.3">NOTE : STANDARD FASTENER TORQUE AS PER STD-DES-01-00</text>
<text x="553.8" y="14">FR-DES-006-00</text>
<text x="21.1" y="404.4">NOTE FOR WIPRO PARI DESIGN -REF. ONLY</text>
<text x="45.7" y="408.9">WEAR DETAILS : NA</text>
</g>
<g font-size="3.9">
<text x="357.8" y="383.4">RESERVED</text>
<text x="382.3" y="383.4">SPACE</text>
<text x="357.8" y="388.9">FOR</text>
<text x="357.8" y="394.5">CONTROLLED</text>
<text x="387.8" y="394.5">COPY</text>
<text x="357.8" y="400.1">STAMP</text>
</g>
<g font-size="3.8">
<text x="400.1" y="357.1">REVISION</text>
<text x="455.9" y="357.1">DESCRIPTION</text>
<text x="526.4" y="357.1">DATE</text>
<text x="540.1" y="357.1">DRN.BY</text>
</g>
<text font-size="3.6" x="472.3" y="376.2">REWORK LM RAIL SHS20+1000L</text>
<text font-size="3.5" x="402.4" y="373.3">www.wipropari.com</text>
<g font-size="3.1">
<text x="565.2" y="353.5">LIMITS</text>
<text x="562" y="371.7">DRAWING TYPE</text>
<text x="437" y="372.3">DESCRIPTION</text>
<text x="436.5" y="380.9">SURFACE AREA</text>
<text x="453.3" y="380.9">SURFACE TREATMENT</text>
<text x="489.7" y="380.9">MACHINING</text>
<text x="509.5" y="380.9">DESIGN UNIT</text>
<text x="530.6" y="380.9">DESIGN UNIT CD.</text>
<text x="558" y="380.7">TEAM NO.</text>
<text x="570.3" y="380.7">SHEET SIZE</text>
<text x="575.6" y="386.1">A2</text>
<text x="436.4" y="391.1">REFERENCE DWG.</text>
<text x="437.9" y="395.5">DRN.BY</text>
<text x="451.5" y="395.5">CHKD.BY</text>
<text x="466.6" y="395.5">APPD.BY</text>
<text x="486.7" y="395.4">MATERIAL</text>
<text x="488.9" y="391">PART CLASS.</text>
<text x="515.6" y="391">HEAT TREATMENT</text>
<text x="519.6" y="395.9">DRG./PART CODE</text>
<text x="558.9" y="395.6">REV.</text>
<text x="571.4" y="395.6">SCALE</text>
<text x="484.3" y="404.3">NET WEIGHT-Kg</text>
<text x="571.4" y="404.7">SHEET</text>
</g>
<text font-size="3" x="579.5" y="230.1">°</text>
<g font-size="2.8">
<text x="299.1" y="332.1">3.2</text>
<text x="560.5" y="357.7">Gen Tol.: IS 2102</text>
<text x="306.7" y="363.6">3.2</text>
<text x="399.1" y="376.7">1.ALL DIMENSIONS ARE</text>
<text x="399" y="382.7">2.DO NOT SCALE</text>
<text x="399" y="388.7">3.IF IN DOUBT ,</text>
<text x="399" y="395.5">LOCATION :</text>
<text x="420.5" y="396">PUNE</text>
<text x="440.2" y="401.3">9265</text>
<text x="451.3" y="401.2">03004785</text>
<text x="466.3" y="401.3">03002882</text>
<text x="404.2" y="402">ALL RIGHTS OF REPRODUCTION &amp;</text>
<text x="404.7" y="405.4">DISTRIBUTION ARE RESERVED</text>
</g>
<g font-size="2.7">
<text x="566.1" y="376.2">REWORK</text>
<text x="399.9" y="379.7">IN mm</text>
<text x="399.8" y="385.7">DRAWING.</text>
<text x="436.9" y="385.5">57.37 in^2</text>
<text x="471.4" y="385.6">#</text>
<text x="498.9" y="385.1">#</text>
<text x="513.6" y="385.3">WPES</text>
<text x="537.3" y="385.2">0300</text>
<text x="559.7" y="385.2">PL-02</text>
<text x="399.8" y="391.8">ASK TEAM MEMBER</text>
<text x="474.1" y="391.2">NA</text>
<text x="508.7" y="391.2">B</text>
<text x="560.1" y="391.2">NA</text>
<text x="493.4" y="399.6">#</text>
<text x="572.9" y="399.8">1 : 2</text>
<text x="400.1" y="402.5">C</text>
<text x="436.7" y="408.7">06/05/2024</text>
<text x="450.9" y="408.8">06/05/2024</text>
<text x="466" y="409">06/05/2024</text>
<text x="489.6" y="408.5">0.99 kg</text>
<text x="571.5" y="408.7">1 OF 1</text>
</g>
<g font-size="2.5">
<text x="559.2" y="229.9">0.5 R</text>
<text x="572.3" y="230.1">0.5 X 45</text>
<text x="559.4" y="323.5">3 UP TO 6</text>
<text x="558.9" y="327.8">6 UP TO 30</text>
<text x="557.8" y="332">30 UP TO 120</text>
<text x="415.2" y="346.4">.</text>
<text x="530.3" y="346.6">.</text>
<text x="545.9" y="346.4">.</text>
<text x="415.2" y="351.5">.</text>
<text x="530.1" y="351.3">.</text>
<text x="545.9" y="351.4">.</text>
</g>
<g font-size="2.4">
<text x="554.9" y="218.3">DEBURR AND REMOVE SHARP</text>
<text x="555.2" y="221.1">EDGES UNLESS SHARP EDGE</text>
<text x="556.1" y="227.2">UNSP.RADII</text>
<text x="556.8" y="223.8">REQUIREMENT SPECIFIED</text>
<text x="571.4" y="227">UNSP.CHF.</text>
<text x="559.8" y="238">UP TO 10</text>
<text x="576.1" y="238.1">±1.5°</text>
<text x="558.5" y="242.3">10 UP TO 50</text>
<text x="575.5" y="242.3">±0°50'</text>
<text x="557.4" y="250.8">120 UP TO 400</text>
<text x="557.9" y="246.5">50 UP TO 120</text>
<text x="575.5" y="250.8">±0°15'</text>
<text x="575.5" y="246.6">±0°25'</text>
<text x="558.7" y="259.4">0.5 UP TO 3</text>
<text x="559.5" y="263.7">3 UP TO 6</text>
<text x="576.6" y="259.4">±0.1</text>
<text x="576.6" y="263.7">±0.2</text>
<text x="559" y="268">6 UP TO 30</text>
<text x="576.6" y="268">±0.5</text>
<text x="557.9" y="272.2">30 UP TO 120</text>
<text x="576.6" y="272.2">±0.8</text>
<text x="556.9" y="280.7">315 UP TO 1000</text>
<text x="557.3" y="276.5">120 UP TO 315</text>
<text x="576.6" y="276.5">±1.2</text>
<text x="577.7" y="280.7">±2</text>
<text x="556.4" y="284.9">1000 UP TO 2000</text>
<text x="577.6" y="285">±3</text>
<text x="558.9" y="289.2">OVER 2000</text>
<text x="577.7" y="289.3">±4</text>
<text x="560" y="297.9">UP TO 10</text>
<text x="577.1" y="297.9">±1°</text>
<text x="558.5" y="302.1">10 UP TO 50</text>
<text x="575.5" y="302.2">±0°30'</text>
<text x="557.5" y="310.6">120 UP TO 400</text>
<text x="558.2" y="306.4">50 UP TO 120</text>
<text x="575.5" y="310.6">±0°10'</text>
<text x="575.5" y="306.4">±0°20'</text>
<text x="558.8" y="319.2">0.5 UP TO 3</text>
<text x="576.6" y="323.5">±0.1</text>
<text x="576.6" y="319.3">±0.1</text>
<text x="576.7" y="327.8">±0.2</text>
<text x="576.6" y="332">±0.3</text>
<text x="556.8" y="340.6">315 UP TO 1000</text>
<text x="557.3" y="336.3">120 UP TO 315</text>
<text x="576.6" y="336.3">±0.5</text>
<text x="576.6" y="340.6">±0.8</text>
<text x="556.2" y="344.8">1000 UP TO 2000</text>
<text x="576.6" y="344.8">±1.2</text>
<text x="558.9" y="349">OVER 2000</text>
<text x="577.7" y="349">±2</text>
<text x="7.7" y="382.7" transform="rotate(-90 7.7 382.7)">Uploading\2022-23\P23Y5\P23Y5B071005.dft</text>
<text x="7.7" y="409.9" transform="rotate(-90 7.7 409.9)">\\srv01102\ExDM</text>
</g>
<g font-size="2.1">
<text x="558.6" y="232.4">UNSPECIFIED TOL.(FAB)</text>
<text x="559.5" y="234.8">FOR ANGULAR IN mm.</text>
<text x="558.6" y="254">UNSPECIFIED TOL.(FAB)</text>
<text x="560.7" y="256.3">FOR LINEAR IN mm.</text>
<text x="558.7" y="292.4">UNSPECIFIED TOL.(M/C)</text>
<text x="559.6" y="294.7">FOR ANGULAR IN mm.</text>
<text x="558.7" y="313.8">UNSPECIFIED TOL.(M/C)</text>
<text x="560.6" y="316.2">FOR LINEAR IN mm.</text>
</g>
</svg>
